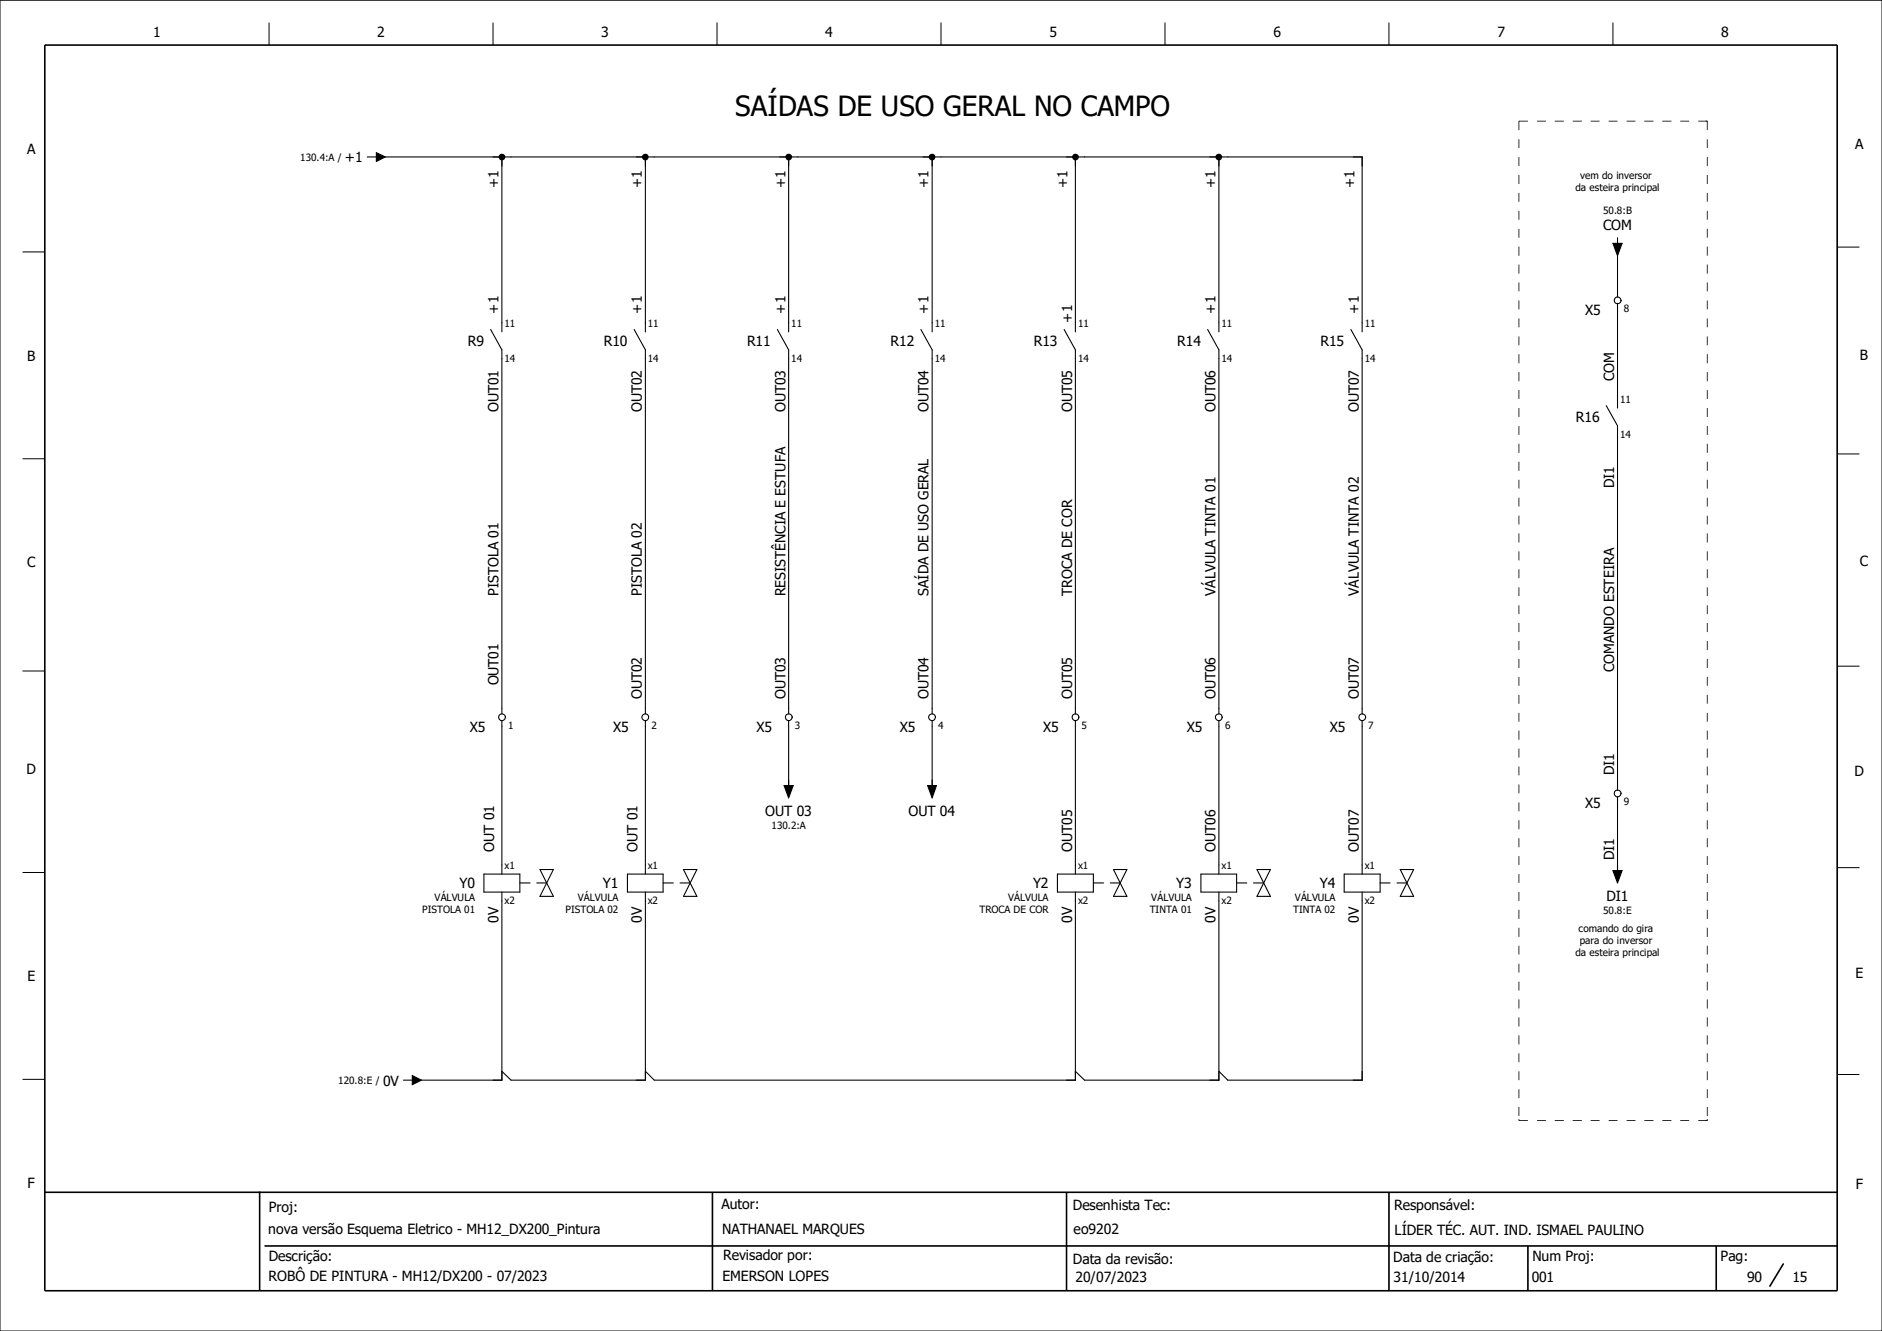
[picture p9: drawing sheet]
<svg xmlns="http://www.w3.org/2000/svg" width="297mm" height="210mm" viewBox="0 0 297 210" stroke-linecap="round" stroke-linejoin="round" font-family="sans-serif">
<path d="M210.1 -.1l-210.1 210.2M0 160.4l70.2 49.6M0 210v.1" fill="none" stroke="#fff" stroke-width=".16"/>
<path d="M7.1 7.1h282.8v196.6h-282.8zM7.1 188.1h282.8M41 188v15.6M41.7 196.6h248.2M112.4 188.1v15.6M168.3 188.1v15.6M219.2 188.1v15.6M241.1 196.6v7.1M270.8 196.6v7.1M281.4 199.4l-2.1 3.5" fill="none" stroke="#000" stroke-width=".25"/>
<g fill="none" stroke="#000" stroke-width=".16">
<path d="M0 0h297v210h-297zM42.5 3.6v3.5M77.8 3.6v3.5M113.2 3.6v3.5M148.5 3.6v3.5M183.9 3.6v3.5M219.2 3.6v3.5M254.6 3.6v3.5M3.6 39.8h3.5M289.9 39h3.6M3.6 72.4h3.5M289.9 71.6h3.6"/>
<path d="M3.6 105.9h3.5M289.9 105.1h3.6M3.6 137.7h3.5M289.9 136.9h3.6M3.6 170.3h3.5M289.9 169.5h3.6"/>
</g>
<g fill="none" stroke="#000" stroke-width=".17">
<path d="M58 24.8h1.4M59.4 24.1l1.4 .7-1.4 .7zM60.8 24.8h154.2v27.6M79.2 24.8v27.6M101.9 24.8v27.6M124.5 24.8v27.6M147.1 24.8v27.6M169.7 24.8v27.6M192.4 24.8v27.6M254.6 38.4h1.4l-.7 1.9zM255.3 37.5v.9M255.3 39.6v7.3"/>
<path d="M77.4 52l1.8 3.2v57.4M100.1 52l1.8 3.2v57.4M122.7 52l1.8 3.2v57.4M145.3 52l1.8 3.2v57.4M167.9 52l1.8 3.2v57.4M190.6 52l1.8 3.2v57.4M213.2 52l1.8 3.2v57.4M255.3 47.9v16.5M253.5 64l1.8 3.2v57.5M79.2 113.7v24.2M101.9 113.7v24.2M124.5 113.7v10.8"/>
<path d="M147.1 113.7v10.8M169.7 113.7v24.2M192.4 113.7v24.2M215 113.7v24.2M76.4 137.9h5.6v2.9h-5.6zM82 139.3h1.7M84.7 139.3h1.6M85.2 137.2h2.1l-2.1 4.2h2.1zM99 137.9h5.6v2.9h-5.6zM104.6 139.3h1.7M107.3 139.3h1.6M107.9 137.2h2.1l-2.1 4.2h2.1z"/>
<path d="M123.7 124h1.5l-.7 1.9zM146.4 124h1.4l-.7 1.9zM166.9 137.9h5.7v2.9h-5.7zM172.6 139.3h1.6M175.2 139.3h1.6M175.7 137.2h2.1l-2.1 4.2h2.1zM189.5 137.9h5.7v2.9h-5.7zM195.2 139.3h1.6M197.8 139.3h1.6M198.4 137.2h2.1l-2.1 4.2h2.1zM212.1 137.9h5.7v2.9h-5.7zM217.8 139.3h1.6"/>
<path d="M220.5 139.3h1.5M221 137.2h2.1l-2.1 4.2h2.1zM254.6 137.4h1.4l-.7 1.9zM255.3 125.7v12.2M79.2 140.8v29.6h-12.7M101.9 140.8v29.6h-21.3l-1.4-1.4M169.7 140.8v29.6h-66.4l-1.4-1.4M192.4 140.8v29.6h-21.2l-1.5-1.4M215 140.8v29.6h-21.2l-1.4-1.4M63.7 170.4h1.4M65.1 169.7l1.4 .7-1.4 .8z"/>
<circle cx="255.3" cy="47.4" r=".54"/>
<circle cx="79.2" cy="113.2" r=".54"/>
<circle cx="101.8" cy="113.2" r=".53"/>
<circle cx="124.5" cy="113.2" r=".54"/>
<circle cx="147.1" cy="113.2" r=".53"/>
<circle cx="169.7" cy="113.2" r=".54"/>
<circle cx="192.3" cy="113.2" r=".53"/>
<circle cx="215" cy="113.2" r=".54"/>
<circle cx="255.3" cy="125.2" r=".54"/>
</g>
<g fill="#000">
<path d="M78.8 24.5a.54 .54 0 0 1 .6-.2 .54 .54 0 0 1 .4 .5h-.6h.6a.54 .54 0 0 1-.7 .5 .54 .54 0 0 1-.3-.8z" fill-rule="evenodd"/>
<path d="M101.4 24.5a.53 .53 0 0 1 .6-.2 .53 .53 0 0 1 .4 .5h-.5h.5a.53 .53 0 0 1-.7 .5 .53 .53 0 0 1-.3-.8z" fill-rule="evenodd"/>
<path d="M124 24.5a.54 .54 0 0 1 .6-.2 .54 .54 0 0 1 .4 .5h-.5h.5a.54 .54 0 0 1-.7 .5 .54 .54 0 0 1-.3-.8z" fill-rule="evenodd"/>
<path d="M146.6 24.5a.53 .53 0 0 1 .6-.2 .53 .53 0 0 1 .4 .5h-.5h.5a.53 .53 0 0 1-.7 .5 .53 .53 0 0 1-.3-.8z" fill-rule="evenodd"/>
<path d="M169.3 24.5a.54 .54 0 0 1 .6-.2 .54 .54 0 0 1 .4 .5h-.6h.6a.54 .54 0 0 1-.7 .5 .54 .54 0 0 1-.3-.8z" fill-rule="evenodd"/>
<path d="M191.9 24.5a.53 .53 0 0 1 .6-.2 .53 .53 0 0 1 .4 .5h-.5h.5a.53 .53 0 0 1-.7 .5 .53 .53 0 0 1-.3-.8z" fill-rule="evenodd"/>
</g>
<g fill="#000">
<path d="M269.2 19l.3 .1-.3 .1zM59.4 24.1l1.4 .7-1.4 .7zM254.6 38.4h1.4l-.7 1.9zM123.7 124h1.5l-.7 1.9zM146.4 124h1.4l-.7 1.9zM254.6 137.4h1.4l-.7 1.9zM65.1 169.7l1.4 .7-1.4 .8zM239.6 176.6h.2l-.1 .3zM269.2 176.7l.3 .1-.3 .1zM269.4 176.6h.1l-.1 .3z"/>
<path d="M239.6 19.1v1.4h.2v-1.4l-.1-.1zM239.6 22v1.4h.2v-1.4zM239.6 24.8v1.4h.2v-1.4zM239.6 27.6v1.4h.2v-1.4zM239.6 30.4v1.4h.2v-1.4zM239.6 33.3v1.4h.2v-1.4zM239.6 36.1v1.4h.2v-1.4z"/>
<path d="M239.7 19l-.1 .1 .1 .1h1.4v-.2zM242.6 19v.2h1.4v-.2zM245.4 19v.2h1.4v-.2zM248.2 19v.2h1.4v-.2zM251 19v.2h1.4v-.2zM253.9 19v.2h1.4v-.2zM256.7 19v.2h1.4v-.2zM259.5 19v.2h1.4v-.2zM262.3 19v.2h1.5v-.2zM265.2 19v.2h1.4v-.2zM268 19v.2l1.5-.1-.1-.1z"/>
<path d="M269.4 19v1.5h.1v-1.4zM269.4 22v1.4h.1v-1.4zM269.4 24.8v1.4h.1v-1.4zM269.4 27.6v1.4h.1v-1.4zM269.4 30.4v1.4h.1v-1.4zM269.4 33.3v1.4h.1v-1.4zM269.4 36.1v1.4h.1v-1.4z"/>
<path d="M239.6 38.9v1.4h.2v-1.4zM239.6 41.7v1.5h.2v-1.5zM239.6 44.6v1.4h.2v-1.4zM239.6 47.4v1.4h.2v-1.4zM239.6 50.2v1.4h.2v-1.4zM239.6 53.1v1.4h.2v-1.4zM239.6 55.9v1.4h.2v-1.4z"/>
<path d="M269.4 38.9v1.4h.1v-1.4zM269.4 41.7v1.5h.1v-1.5zM269.4 44.6v1.4h.1v-1.4zM269.4 47.4v1.4h.1v-1.4zM269.4 50.2v1.4h.1v-1.4zM269.4 53.1v1.4h.1v-1.4zM269.4 55.9v1.4h.1v-1.4z"/>
<path d="M239.6 58.7v1.5h.2v-1.5zM239.6 61.6v1.3h.2v-1.3zM239.6 64.4v1.4h.2v-1.4zM239.6 67.2v1.4h.2v-1.4zM239.6 70v1.5h.2v-1.5zM239.6 72.9v1.4h.2v-1.4zM239.6 75.7v1.4h.2v-1.4z"/>
<path d="M269.4 58.7v1.5h.1v-1.5zM269.4 61.6v1.3h.1v-1.3zM269.4 64.4v1.4h.1v-1.4zM269.4 67.2v1.4h.1v-1.4zM269.4 70v1.5h.1v-1.5zM269.4 72.9v1.4h.1v-1.4zM269.4 75.7v1.4h.1v-1.4z"/>
<path d="M239.6 78.5v1.4h.2v-1.4zM239.6 81.4v1.4h.2v-1.4zM239.6 84.2v1.4h.2v-1.4zM239.6 87v1.4h.2v-1.4zM239.6 89.8v1.4h.2v-1.4zM239.6 92.7v1.4h.2v-1.4zM239.6 95.5v1.4h.2v-1.4z"/>
<path d="M269.4 78.5v1.4h.1v-1.4zM269.4 81.4v1.4h.1v-1.4zM269.4 84.2v1.4h.1v-1.4zM269.4 87v1.4h.1v-1.4zM269.4 89.8v1.4h.1v-1.4zM269.4 92.7v1.4h.1v-1.4zM269.4 95.5v1.4h.1v-1.4z"/>
<path d="M239.6 98.3v1.4h.2v-1.4zM239.6 101.1v1.5h.2v-1.5zM239.6 104v1.4h.2v-1.4zM239.6 106.8v1.4h.2v-1.4zM239.6 109.6v1.4h.2v-1.4zM239.6 112.5v1.4h.2v-1.4zM239.6 115.3v1.4h.2v-1.4z"/>
<path d="M269.4 98.3v1.4h.1v-1.4zM269.4 101.1v1.5h.1v-1.5zM269.4 104v1.4h.1v-1.4zM269.4 106.8v1.4h.1v-1.4zM269.4 109.6v1.4h.1v-1.4zM269.4 112.5v1.4h.1v-1.4zM269.4 115.3v1.4h.1v-1.4z"/>
<path d="M239.6 118.1v1.4h.2v-1.4zM239.6 120.9v1.4h.2v-1.4zM239.6 123.8v1.4h.2v-1.4zM239.6 126.6v1.4h.2v-1.4zM239.6 129.4v1.5h.2v-1.5zM239.6 132.2v1.5h.2v-1.5zM239.6 135.1v1.4h.2v-1.4z"/>
<path d="M269.4 118.1v1.4h.1v-1.4zM269.4 120.9v1.4h.1v-1.4zM269.4 123.8v1.4h.1v-1.4zM269.4 126.6v1.4h.1v-1.4zM269.4 129.4v1.5h.1v-1.5zM269.4 132.2v1.5h.1v-1.5zM269.4 135.1v1.4h.1v-1.4z"/>
<path d="M239.6 137.9v1.4h.2v-1.4zM239.6 140.8v1.4h.2v-1.4zM239.6 143.6v1.4h.2v-1.4zM239.6 146.4v1.4h.2v-1.4zM239.6 149.2v1.4h.2v-1.4zM239.6 152.1v1.4h.2v-1.4zM239.6 154.9v1.4h.2v-1.4z"/>
<path d="M269.4 137.9v1.4h.1v-1.4zM269.4 140.8v1.4h.1v-1.4zM269.4 143.6v1.4h.1v-1.4zM269.4 146.4v1.4h.1v-1.4zM269.4 149.2v1.4h.1v-1.4zM269.4 152.1v1.4h.1v-1.4zM269.4 154.9v1.4h.1v-1.4z"/>
<path d="M239.6 157.7v1.4h.2v-1.4zM239.6 160.5v1.5h.2v-1.5zM239.6 163.4v1.4h.2v-1.4zM239.6 166.2v1.4h.2v-1.4zM239.6 169v1.4h.2v-1.4zM239.6 171.9v1.4h.2v-1.4zM239.6 174.7v1.4h.2v-1.4z"/>
<path d="M269.4 157.7v1.4h.1v-1.4zM269.4 160.5v1.5h.1v-1.5zM269.4 163.4v1.4h.1v-1.4zM269.4 166.2v1.4h.1v-1.4zM269.4 169v1.4h.1v-1.4zM269.4 171.9v1.4h.1v-1.4zM269.4 174.7v1.4h.1v-1.4z"/>
<path d="M239.6 176.8l.1 .1h1.4v-.2zM242.6 176.7v.2h1.4v-.2zM245.4 176.7v.2h1.4v-.2zM248.2 176.7v.2h1.4v-.2zM251 176.7v.2h1.4v-.2zM253.9 176.7v.2h1.4v-.2zM256.7 176.7v.2h1.4v-.2zM259.5 176.7v.2h1.4v-.2zM262.3 176.7v.2h1.5v-.2zM265.2 176.7v.2h1.4v-.2zM268 176.7v.2h1.4l.1-.1z"/>
</g>
<text font-size="4.4" x="116" y="18.3">SAÍDAS DE USO GERAL NO CAMPO</text>
<g font-size="2.2">
<text x="24.2" y="5.8">1</text>
<text x="59.5" y="5.8">2</text>
<text x="94.9" y="5.8">3</text>
<text x="130.2" y="5.8">4</text>
<text x="165.6" y="5.8">5</text>
<text x="201" y="5.8">6</text>
<text x="236.3" y="5.8">7</text>
<text x="271.6" y="5.8">8</text>
<text x="292.8" y="23.5">A</text>
<text x="4.3" y="24.3">A</text>
<text x="54.4" y="25.6">+1</text>
<text x="78.7" y="29.7" transform="rotate(-90 78.7 29.7)">+1</text>
<text x="101.3" y="29.7" transform="rotate(-90 101.3 29.7)">+1</text>
<text x="123.9" y="29.7" transform="rotate(-90 123.9 29.7)">+1</text>
<text x="146.6" y="29.7" transform="rotate(-90 146.6 29.7)">+1</text>
<text x="168.5" y="29.7" transform="rotate(-90 168.5 29.7)">+1</text>
<text x="191.9" y="29.7" transform="rotate(-90 191.9 29.7)">+1</text>
<text x="213.7" y="29.7" transform="rotate(-90 213.7 29.7)">+1</text>
<text x="253" y="36.3">COM</text>
<text x="78.7" y="49.5" transform="rotate(-90 78.7 49.5)">+1</text>
<text x="101.3" y="49.5" transform="rotate(-90 101.3 49.5)">+1</text>
<text x="123.9" y="49.5" transform="rotate(-90 123.9 49.5)">+1</text>
<text x="146.6" y="49.5" transform="rotate(-90 146.6 49.5)">+1</text>
<text x="169.2" y="50.9" transform="rotate(-90 169.2 50.9)">+1</text>
<text x="191.9" y="49.5" transform="rotate(-90 191.9 49.5)">+1</text>
<text x="214.5" y="49.5" transform="rotate(-90 214.5 49.5)">+1</text>
<text x="250.2" y="49.7">X5</text>
<text x="4.3" y="56.9">B</text>
<text x="73.8" y="54.6">R9</text>
<text x="95.3" y="54.6">R10</text>
<text x="117.9" y="54.6">R11</text>
<text x="140.5" y="54.6">R12</text>
<text x="163.2" y="54.6">R13</text>
<text x="185.8" y="54.6">R14</text>
<text x="208.4" y="54.6">R15</text>
<text x="293.5" y="56.7">B</text>
<text x="78.7" y="65" transform="rotate(-90 78.7 65)">OUT01</text>
<text x="101.3" y="65" transform="rotate(-90 101.3 65)">OUT02</text>
<text x="123.9" y="65" transform="rotate(-90 123.9 65)">OUT03</text>
<text x="146.6" y="65" transform="rotate(-90 146.6 65)">OUT04</text>
<text x="169.2" y="65" transform="rotate(-90 169.2 65)">OUT05</text>
<text x="191.9" y="65" transform="rotate(-90 191.9 65)">OUT06</text>
<text x="214.5" y="65" transform="rotate(-90 214.5 65)">OUT07</text>
<text x="254.8" y="60.1" transform="rotate(-90 254.8 60.1)">COM</text>
<text x="248.7" y="66.6">R16</text>
<text x="254.8" y="77" transform="rotate(-90 254.8 77)">DI1</text>
<text x="4.3" y="89.5">C</text>
<text x="293.5" y="89.2">C</text>
<text x="78.7" y="94" transform="rotate(-90 78.7 94)">PISTOLA 01</text>
<text x="101.3" y="94" transform="rotate(-90 101.3 94)">PISTOLA 02</text>
<text x="123.9" y="94.1" transform="rotate(-90 123.9 94.1)">RESISTÊNCIA E ESTUFA</text>
<text x="146.6" y="94" transform="rotate(-90 146.6 94)">SAÍDA DE USO GERAL</text>
<text x="169.2" y="94" transform="rotate(-90 169.2 94)">TROCA DE COR</text>
<text x="191.9" y="94" transform="rotate(-90 191.9 94)">VÁLVULA TINTA 01</text>
<text x="214.5" y="94" transform="rotate(-90 214.5 94)">VÁLVULA TINTA 02</text>
<text x="254.8" y="106" transform="rotate(-90 254.8 106)">COMANDO ESTEIRA</text>
<text x="78.7" y="108.2" transform="rotate(-90 78.7 108.2)">OUT01</text>
<text x="101.3" y="110.3" transform="rotate(-90 101.3 110.3)">OUT02</text>
<text x="123.9" y="110.3" transform="rotate(-90 123.9 110.3)">OUT03</text>
<text x="146.6" y="110.3" transform="rotate(-90 146.6 110.3)">OUT04</text>
<text x="169.2" y="110.3" transform="rotate(-90 169.2 110.3)">OUT05</text>
<text x="191.9" y="110.3" transform="rotate(-90 191.9 110.3)">OUT06</text>
<text x="214.5" y="110.3" transform="rotate(-90 214.5 110.3)">OUT07</text>
<text x="74.1" y="115.5">X5</text>
<text x="96.8" y="115.5">X5</text>
<text x="119.4" y="115.5">X5</text>
<text x="142" y="115.5">X5</text>
<text x="164.6" y="115.5">X5</text>
<text x="187.3" y="115.5">X5</text>
<text x="209.9" y="115.5">X5</text>
<text x="4.2" y="122.2">D</text>
<text x="254.8" y="122.3" transform="rotate(-90 254.8 122.3)">DI1</text>
<text x="292.7" y="122.5">D</text>
<text x="120.8" y="128.8">OUT 03</text>
<text x="143.4" y="128.8">OUT 04</text>
<text x="250.2" y="127.5">X5</text>
<text x="78" y="134.4" transform="rotate(-90 78 134.4)">OUT 01</text>
<text x="100.6" y="134.4" transform="rotate(-90 100.6 134.4)">OUT 01</text>
<text x="169.2" y="134.4" transform="rotate(-90 169.2 134.4)">OUT05</text>
<text x="191.9" y="134.4" transform="rotate(-90 191.9 134.4)">OUT06</text>
<text x="214.5" y="134.4" transform="rotate(-90 214.5 134.4)">OUT07</text>
<text x="254.8" y="135.8" transform="rotate(-90 254.8 135.8)">DI1</text>
<text x="72.5" y="140.2">Y0</text>
<text x="95.1" y="140.2">Y1</text>
<text x="163" y="140.2">Y2</text>
<text x="185.6" y="140.2">Y3</text>
<text x="208.3" y="140.2">Y4</text>
<text x="253.5" y="142.2">DI1</text>
<text x="78.7" y="145.7" transform="rotate(-90 78.7 145.7)">0V</text>
<text x="101.3" y="145.7" transform="rotate(-90 101.3 145.7)">0V</text>
<text x="169.2" y="145.7" transform="rotate(-90 169.2 145.7)">0V</text>
<text x="191.9" y="145.7" transform="rotate(-90 191.9 145.7)">0V</text>
<text x="214.5" y="145.7" transform="rotate(-90 214.5 145.7)">0V</text>
<text x="4.3" y="154.9">E</text>
<text x="292.8" y="154.3">E</text>
<text x="60.5" y="171.3">0V</text>
<text x="4.4" y="187.5">F</text>
<text x="42.4" y="191.2">Proj:</text>
<text x="113.9" y="190.8">Autor:</text>
<text x="169.3" y="191">Desenhista Tec:</text>
<text x="220" y="190.9">Responsável:</text>
<text x="292.9" y="187.5">F</text>
<text x="42.3" y="194.7">nova versão Esquema Eletrico - MH12_DX200_Pintura</text>
<text x="114" y="194.8">NATHANAEL MARQUES</text>
<text x="169.4" y="194.8">eo9202</text>
<text x="220.1" y="194.8">LÍDER TÉC. AUT. IND. ISMAEL PAULINO</text>
<text x="42.4" y="202.1">ROBÔ DE PINTURA - MH12/DX200 - 07/2023</text>
<text x="42.4" y="198.9">Descrição:</text>
<text x="114" y="202.1">EMERSON LOPES</text>
<text x="114.1" y="198.8">Revisador por:</text>
<text x="169.3" y="199.5">Data da revisão:</text>
<text x="169.7" y="202.2">20/07/2023</text>
<text x="219.9" y="199.1">Data de criação:</text>
<text x="219.9" y="202.2">31/10/2014</text>
<text x="241.7" y="202.2">001</text>
<text x="241.9" y="198.9">Num Proj:</text>
<text x="271.5" y="198.9">Pag:</text>
<text x="275.7" y="202.3">90</text>
<text x="282.9" y="202.2">15</text>
</g>
<g font-size="1.6">
<text x="47.4" y="25.4">130.4:A /</text>
<text x="249.4" y="28.3">vem do inversor</text>
<text x="248.6" y="30.2">da esteira principal</text>
<text x="253" y="33.8">50.8:B</text>
<text x="79.6" y="51.6">11</text>
<text x="102.2" y="51.6">11</text>
<text x="124.9" y="51.6">11</text>
<text x="147.5" y="51.6">11</text>
<text x="170.1" y="51.6">11</text>
<text x="192.8" y="51.6">11</text>
<text x="215.4" y="51.6">11</text>
<text x="256.3" y="49.2">8</text>
<text x="79.6" y="57.1">14</text>
<text x="102.2" y="57.1">14</text>
<text x="124.9" y="57.1">14</text>
<text x="147.5" y="57.1">14</text>
<text x="170.1" y="57.1">14</text>
<text x="192.8" y="57.1">14</text>
<text x="215.4" y="57.1">14</text>
<text x="255.7" y="63.6">11</text>
<text x="255.7" y="69.2">14</text>
<text x="80.2" y="115">1</text>
<text x="102.8" y="115">2</text>
<text x="125.4" y="115">3</text>
<text x="148.1" y="115">4</text>
<text x="170.7" y="115">5</text>
<text x="193.3" y="115">6</text>
<text x="215.9" y="115">7</text>
<text x="121.8" y="130.8">130.2:A</text>
<text x="256.3" y="127">9</text>
<text x="79.6" y="137.1">x1</text>
<text x="102.2" y="137.1">x1</text>
<text x="170.1" y="137.1">x1</text>
<text x="192.8" y="137.1">x1</text>
<text x="215.4" y="137.1">x1</text>
<text x="68.6" y="142.2">VÁLVULA</text>
<text x="79.6" y="142.7">x2</text>
<text x="91.2" y="142.2">VÁLVULA</text>
<text x="102.2" y="142.7">x2</text>
<text x="159.1" y="142.2">VÁLVULA</text>
<text x="170.1" y="142.7">x2</text>
<text x="181.7" y="142.2">VÁLVULA</text>
<text x="192.8" y="142.7">x2</text>
<text x="204.3" y="142.2">VÁLVULA</text>
<text x="215.4" y="142.7">x2</text>
<text x="66.6" y="144.1">PISTOLA 01</text>
<text x="89.2" y="144.1">PISTOLA 02</text>
<text x="154.6" y="144.1">TROCA DE COR</text>
<text x="181.4" y="144.1">TINTA 01</text>
<text x="204.1" y="144.1">TINTA 02</text>
<text x="249.1" y="147.1">comando do gira</text>
<text x="249.3" y="149">para do inversor</text>
<text x="253" y="144.2">50.8:E</text>
<text x="248.6" y="150.9">da esteira principal</text>
<text x="53.4" y="171">120.8:E /</text>
</g>
</svg>
